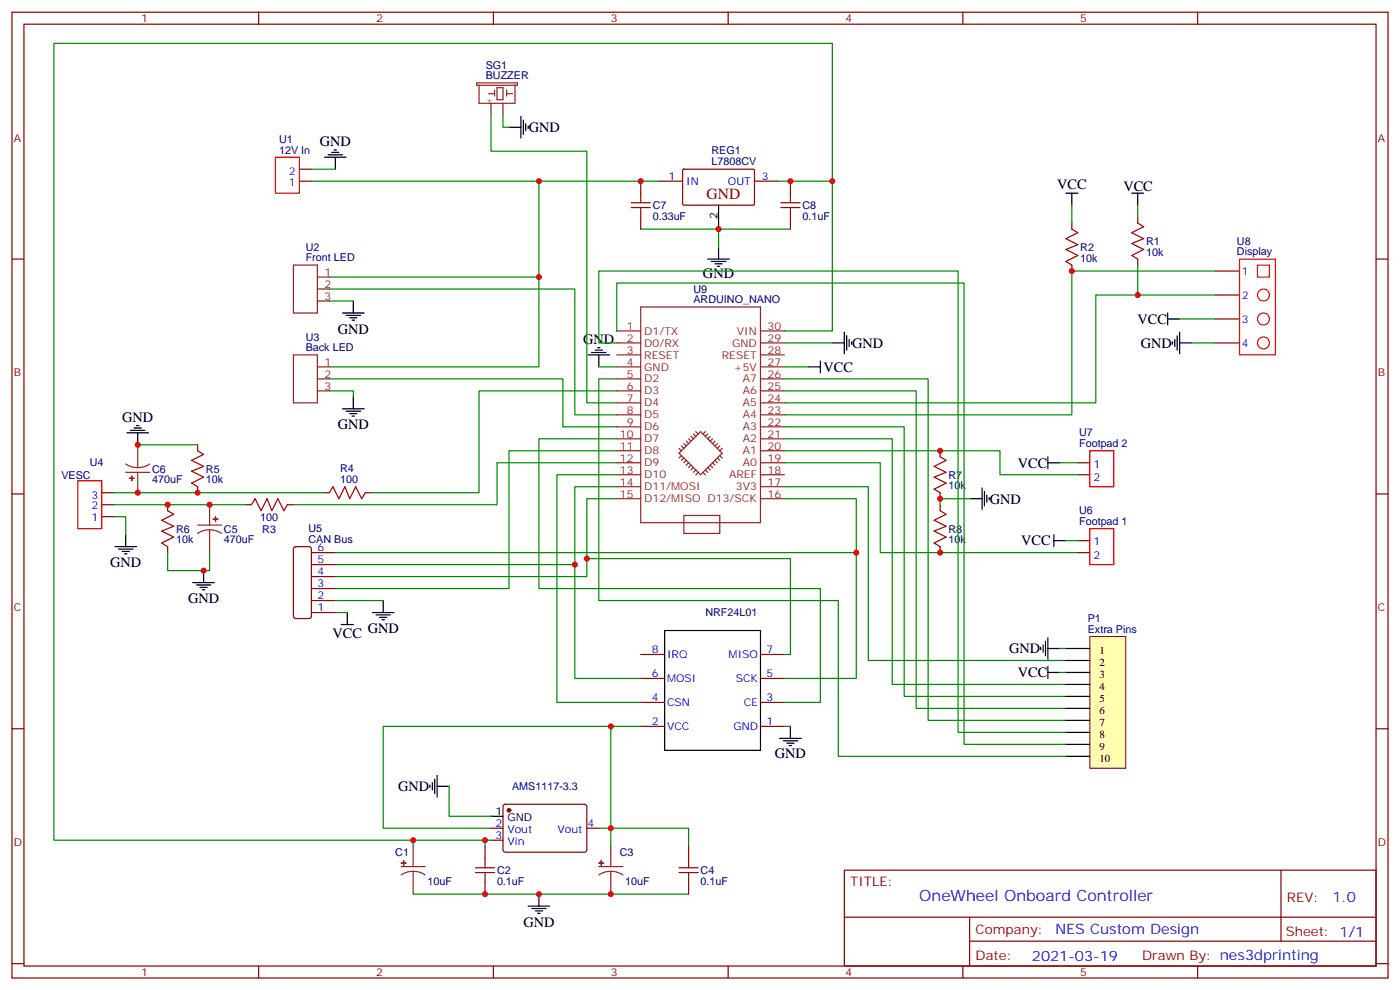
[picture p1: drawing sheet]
<svg xmlns="http://www.w3.org/2000/svg" width="412mm" height="291mm" viewBox="0 0 412 291" stroke-linecap="round" stroke-linejoin="round" font-family="sans-serif">
<g fill="none" stroke="#870000" stroke-width=".35">
<path d="M3.5 3.6h405.4v284.3h-405.4zM7.1 7.1h398.2v277.3h-398.2zM76.2 3.6v3.5M145.3 3.6v3.5M214.5 3.6v3.5M283.6 3.6v3.5M352.8 3.6v3.5M88.2 53.3h3.5M88.2 49.8h3.5M188.7 53.3v3.6M194 53.3h7.1M201.1 50l.3-.2 20.7 .1 .1 .3v10l-.3 .2-20.6-.1-.2-.3z"/>
<path d="M222.2 53.3h7.1M232.8 53.3v3.6M3.5 76.3h3.6M188.7 63.9v3.6M232.8 63.9v3.6M315.7 65.7v1.8M315.7 78v1.8M335.1 63.9v1.8M335.1 76.3v1.7M358.1 79.8h7M405.3 76.3h3.6M358.1 86.9h7"/>
<path d="M358.1 93.9h7M358.1 101h7M58.2 131v1.7M276.9 132.7v1.8M317.5 136.2h3.5M317.5 139.8h3.5M3.5 145.4h3.6M30 152.1h3.5M30 148.6h3.5M30 145.1h3.5M49.4 148.6v1.8M58.2 143.3v1.8"/>
<path d="M72.3 148.6h1.8M84.7 148.6h1.7M95.2 145.1h1.8M107.6 145.1h1.8M276.9 145.1v1.7M276.9 148.6v1.8M317.5 159.2h3.5M405.3 145.4h3.6M49.4 160.9v1.8M86.7 161.1l.4-.2h3.9l.7 .5v20l-.2 .5-.5 .2h-3.9l-.5-.2-.2-.5v-19.8zM91.7 162.7h7.1M91.7 166.2h7.1"/>
<path d="M91.7 169.8h7.1M91.7 173.3h7.1M91.7 176.8h7.1M276.9 160.9v1.8M317.5 162.7h3.5M91.7 180.3h7.1M188.7 199.7h7.1M188.7 192.7h7.1M224 199.7h7.1M224 192.7h7.1M3.5 214.6h3.6M188.7 213.9h7.1"/>
<path d="M188.7 206.8h7.1M224 213.9h7.1M224 206.8h7.1M405.3 214.6h3.6M148.4 237l.5-.2h23.5l.5 .7-.1 13-.6 .4-23.6-.1-.4-.6v-12.7zM142.9 249.1v3.6M142.9 259.7v3.5M144.6 243.8h3.6M144.6 247.4h3.6M172.9 243.8h3.5M202.8 249.1v3.6M202.8 259.7v3.5"/>
<path d="M248.7 256.2h156.6v28.2h-156.6zM377.3 256.2v20.9M248.7 270h156.5M285.6 277.1h119.6M285.6 270v14.1M3.5 283.7h3.6M76.2 284.4v3.5M145.3 284.4v3.5M214.5 284.4v3.5M283.6 284.4v3.5M352.8 284.4v3.5M405.3 283.7h3.6"/>
</g>
<g fill="none" stroke="#f00" stroke-width=".35">
<path d="M81.1 46.3h7.1v10.6h-7.1zM365.1 76.3h10.6v28.2h-10.6zM370.4 78h3.5v3.6h-3.5zM321 132.7h7.1v10.6h-7.1zM22.9 141.5h7.1v14.1h-7.1zM321 155.6h7.1v10.6h-7.1z"/>
<circle cx="372.2" cy="93.9" r="1.76"/>
<circle cx="372.2" cy="86.9" r="1.76"/>
<circle cx="372.2" cy="101" r="1.76"/>
</g>
<g fill="none" stroke="#000" stroke-width=".35">
<path d="M149.9 37.5h3.6M153.5 34.3v6.3M154.2 35.3v4.3M154.9 36.4v2.1M155.6 37.1v.7M95.6 46.3h6.4M96.7 45.6h4.2M97.7 44.9h2.1M98.4 44.2h.7M98.8 46.3v3.5M314 56.9h3.5M315.7 56.9v3.5"/>
<path d="M333.4 56.9h3.5M335.1 56.9v3.5M208.5 76.3h6.3M209.5 77h4.3M210.6 77.7h2.1M211.3 78.4h.7M211.7 60.4v7.1M211.7 72.7v3.6M100.9 92.1h6.3M102 92.9h4.2M103 93.6h2.1M103.7 94.3h.7"/>
<path d="M104.1 88.6v3.5M248.7 97.8v6.3M249.4 98.8v4.3M250.1 99.9v2.1M344 93.9h3.5M344 92.1v3.6M346.1 99.9v2.1M346.8 98.8v4.3M347.5 97.8v6.3M104.1 116.8v3.6M173.2 104.5h6.4M174.3 103.8h4.2"/>
<path d="M175.3 103.1h2.1M176 102.4h.7M176.4 104.5v3.5M238.1 108h3.6M241.7 106.3v3.5M245.2 101h3.5M250.8 100.6v.7M345.4 100.6v.7M347.5 101h3.5M37.4 127.4h6.3M38.5 126.7h4.2M39.5 126h2.1"/>
<path d="M40.2 125.3h.7M40.6 127.4v3.6M100.9 120.4h6.3M102 121.1h4.2M103 121.8h2.1M103.7 122.5h.7M308.7 136.2h3.5M308.7 134.5v3.5M37 157.4v3.5M285.8 146.8h3.5M289.3 143.7v6.3M290 144.7v4.2"/>
<path d="M290.7 145.8v2.1M291.4 146.5v.7M310.4 159.2h3.6M310.4 157.4v3.5M33.9 160.9h6.3M34.9 161.6h4.3M36 162.3h2.1M36.7 163.1h.7M56.8 171.5h6.3M57.9 172.2h4.2M58.9 172.9h2.1M59.6 173.6h.7"/>
<path d="M60 168v3.5M112.9 176.8v3.5M100.5 183.9h3.6M102.3 180.3v3.6M109.7 180.3h6.4M110.8 181h4.2M111.8 181.8h2.1M112.5 182.5h.7M195.8 185.6h28.2v35.3h-28.2zM306.6 190.6v.7M307.3 189.9v2.1M308 188.8v4.2"/>
<path d="M308.7 187.7v6.4M308.7 196.2v3.5M308.7 198h3.5M308.7 190.9h3.5M229.7 217.4h6.3M230.7 218.1h4.2M231.8 218.8h2.1M232.5 219.5h.7M232.8 213.9v3.5M126.6 231.1v.7M127.4 230.4v2.2M128.1 229.4v4.2"/>
<path d="M128.8 231.5h3.5M128.8 228.3v6.4M144.6 240.3h3.6M155.6 266.8h6.3M156.6 267.5h4.3M157.7 268.2h2.1M158.4 268.9h.7M158.7 263.2v3.6"/>
</g>
<g fill="none" stroke="#008700" stroke-width=".35">
<path d="M144.6 33.9v10.6h28.3v74.1h8.8M148.2 33.9v3.6h1.7M91.7 49.8h7.1M91.7 53.3h102.3M158.7 53.3v28.3h-61.7M229.3 53.3h15.9v44.1h-14.1M245.2 53.3v-40.5h-229.3v234.6h105.8M188.7 67.5h23v5.2M211.7 67.5h21.1M315.7 60.4v5.3M335.1 60.4v3.5M335.1 78v8.9"/>
<path d="M358.1 79.8h-42.4v42.3h-84.6M97 85.1h72.3v37h12.4M97 88.6h7.1M158.7 81.6v26.4h-61.7M347.5 93.9h10.6M358.1 86.9h-35.3v31.7h-91.7M97 115.1h7.1v1.7M97 111.5h68.8v14.2h15.9M176.4 108h5.3M181.7 115.1h-40.6v30h-31.7M231.1 115.1h38.8v93.5h44.1M231.1 111.5h42.3v100.6h40.6"/>
<path d="M231.1 101h14.1M351 101h7.1M40.6 131h17.6M181.7 132.7h-31.8v40.6h-51.1M181.7 136.2h-35.3v12.4h-60M181.7 139.8h-17.7v67h24.7M181.7 129.2h-23v44.1h83v33.5h-10.6M231.1 136.2h28.2v26.5h58.2M231.1 132.7h63.5v7.1h22.9M231.1 129.2h31.7v72.3h51.2M231.1 125.7h35.2v79.3h47.7M33.5 152.1h3.5v5.3"/>
<path d="M33.5 145.1h61.7M33.5 148.6h38.8M181.7 146.8h-8.8v17.7h59.9v28.2h-1.7M181.7 143.3h-12.4v56.4h19.4M231.1 146.8h21.1v52.9h-21.1M231.1 143.3h24.7v51.2h58.2M285.8 146.8h-8.9v1.8M49.4 162.7v5.3h12.3v-5.3M98.8 176.8h14.1M98.8 162.7h153.4M98.8 166.2h70.5M172.9 164.5v5.3h-74.1"/>
<path d="M179.9 213.9h8.8M231.1 213.9h1.7M132.3 231.5v8.8h12.3M142.9 247.4h-21.2v1.7M144.6 243.8h-31.7v-29.9h67v35.2M144.6 247.4h-1.7v1.7M176.4 243.8h26.4v5.3M121.7 263.2h81.1"/>
</g>
<g fill="none" stroke="#a10000" stroke-width=".35">
<path d="M185.9 59.7h5.7M188.7 56.9v2.8M230 59.7h5.7M232.8 56.9v2.8M185.9 61.1h5.7M188.7 61.1v2.8M230 61.1h5.7M232.8 61.1v2.8M315.7 67.5l1.8 1-3.5 1.8 3.5 1.7-3.5 1.4 3.5 1.8-3.5 1.8 1.7 1M335.1 65.7l1.8 1-3.5 1.8 3.5 1.8-3.5 1.4 3.5 1.7-3.5 1.8 1.7 1.1M58.2 132.7l1.8 1.1-3.6 1.7 3.6 1.8-3.6 1.4 3.6 1.8-3.6 1.7 1.8 1.1M276.9 134.5l1.8 1-3.5 1.8 3.5 1.8-3.5 1.4 3.5 1.7-3.5 1.8 1.7 1.1"/>
<path d="M49.4 150.4l1.8 1-3.6 1.8 3.6 1.7-3.6 1.5 3.6 1.7-3.6 1.8 1.8 1M74.1 148.6l1-1.8 1.8 3.6 1.8-3.6 1.4 3.6 1.7-3.6 1.8 3.6 1.1-1.8M97 145.1l1.1-1.8 1.7 3.5 1.8-3.5 1.4 3.5 1.8-3.5 1.7 3.5 1.1-1.7M276.9 150.4l1.8 1-3.5 1.8 3.5 1.7-3.5 1.5 3.5 1.7-3.5 1.8 1.7 1M140.1 256.9h5.6M140.1 255.5h5.6M142.9 252.7v2.8M142.9 256.9v2.8M200 256.9h5.7M200 255.5h5.7M202.8 252.7v2.8M202.8 256.9v2.8"/>
</g>
<g fill="none" stroke="#8c2424" stroke-width=".35">
<path d="M140.4 24.4h12v.7h-12zM141.1 25.1v5.3h10.6v-5.3M143.9 27.6h1.8M144.6 30.4v3.5M145.7 26.5v1.8M146.4 25.8h1.8v3.6h-1.8zM148.2 30.4v3.5M149.2 27.6h1.8M149.2 26.5v1.8M181.7 97.4h7M188.7 90.4h35.3v63.5h-35.3zM224 97.4h7.1"/>
<path d="M181.7 118.6h7M181.7 115.1h7M181.7 111.5h7M181.7 108h7M181.7 104.5h7M181.7 101h7M224 118.6h7.1M224 115.1h7.1M224 111.5h7.1M224 108h7.1M224 104.5h7.1M224 101h7.1"/>
<path d="M37 136.6l1.7 .8 1.9 .3M37 139.1h7.1M40.6 131v6.7M40.6 139.1v6M44.1 136.6l-1.7 .8-1.8 .3M181.7 139.8h7M181.7 136.2h7M181.7 132.7h7M181.7 129.2h7M181.7 125.7h7M181.7 122.1h7M200 133.4l6.4-6.3 6.3 6.3-6.3 6.4z"/>
<path d="M200 132l.7 .7M200.7 131.3l.7 .7M200.7 134.1l-.7 .7M201.4 130.6l.7 .7M201.4 134.8l-.7 .7M202.1 129.9l.7 .7M202.1 135.5l-.7 .7M202.8 129.2l.8 .7M202.8 136.2l-.7 .7M203.6 128.5l.7 .7M203.6 136.9l-.8 .8M204.3 127.8l.7 .7"/>
<path d="M204.3 137.7l-.7 .7M205 127.1l.7 .7M205 138.4l-.7 .7M205.7 139.1l-.7 .7M207.1 139.1l.7 .7M207.8 138.4l.7 .7M207.8 127.1l-.7 .7M208.5 137.7l.7 .7M208.5 127.8l-.7 .7M209.2 136.9l.7 .8M209.2 128.5l-.7 .7M209.9 136.2l.7 .7"/>
<path d="M209.9 129.2l-.7 .7M210.6 135.5l.7 .7M210.6 129.9l-.7 .7M211.3 134.8l.7 .7M211.3 130.6l-.7 .7M212 134.1l.7 .7M212 131.3l-.7 .7M212.7 132l-.7 .7M224 139.8h7.1M224 136.2h7.1M224 132.7h7.1M224 129.2h7.1"/>
<path d="M224 125.7h7.1M224 122.1h7.1M58.2 154.6h7.1M61.7 156l-1.8 .2-1.7 .9M61.7 156l1.9 .2 1.7 .9M61.7 148.6v6M61.7 156v6.7M181.7 143.3h7M181.7 146.8h7M201.4 151.8h10.6v5.3h-10.6zM224 143.3h7.1M224 146.8h7.1"/>
<path d="M118.2 255.1h7M121.7 256.5l1.9 .3 1.6 .8M121.7 256.5l-1.8 .3-1.7 .8M121.7 249.1v6M121.7 256.5v6.7M176.4 255.1h7M179.9 256.5l1.9 .3 1.6 .8M179.9 256.5l-1.8 .3-1.7 .8M179.9 249.1v6M179.9 256.5v6.7"/>
</g>
<g fill="#8c2424" stroke="#8c2424" stroke-width=".35">
<path d="M38.1 140.8h1.4z"/>
<path d="M38.8 140.1v1.4z"/>
<path d="M62.8 152.8l1.4 .1z"/>
<path d="M63.5 152.1v1.4z"/>
<path d="M118.2 254.1h1.4z"/>
<path d="M118.9 253.4v1.4z"/>
<path d="M176.4 254.1h1.4z"/>
<path d="M177.1 253.4v1.4z"/>
</g>
<circle cx="149.9" cy="238.5" r=".53" fill="#870000" stroke="#870000" stroke-width=".35"/>
<path d="M321 187.4h10.6v38.8h-10.6z" fill="#ffffb0" stroke="#800000" stroke-width=".29"/>
<path d="M314 190.9h7M314 194.5h7M314 198h7M314 201.5h7M314 205h7M314 208.6h7M314 212.1h7M314 215.6h7M314 219.1h7M314 222.7h7" fill="none" stroke="#000" stroke-width=".35"/>
<path d="M181.7 97.4v-14.1h102.3v135.8h30M181.7 101h-5.3v-21.2h105.8v135.8h31.8M181.7 111.5h-5.3v65.3h70.5v45.9h67.1M231.1 108h7M312.2 136.2h5.3M314 159.2h3.5M98.8 180.3h3.5M312.2 190.9h1.8M312.2 198h1.8" fill="none" stroke="#008700" stroke-width=".35"/>
<path d="M86.4 78h7.1v14.1h-7.1zM93.5 88.6h3.5M93.5 85.1h3.5M93.5 81.6h3.5M86.4 104.5h7.1v14.1h-7.1zM93.5 115.1h3.5M93.5 111.5h3.5M93.5 108h3.5" fill="none" stroke="#8c2424" stroke-width=".35"/>
<g fill="#c00">
<circle cx="40.6" cy="145.1" r=".88"/>
<circle cx="179.9" cy="263.2" r=".88"/>
<circle cx="142.9" cy="247.4" r=".88"/>
<circle cx="158.8" cy="263.2" r=".88"/>
<circle cx="179.9" cy="243.8" r=".88"/>
<circle cx="179.9" cy="213.9" r=".88"/>
<circle cx="158.8" cy="53.3" r=".88"/>
<circle cx="158.8" cy="81.6" r=".88"/>
<circle cx="211.7" cy="67.5" r=".88"/>
<circle cx="245.2" cy="53.3" r=".88"/>
<circle cx="121.7" cy="247.4" r=".88"/>
<circle cx="252.2" cy="162.7" r=".88"/>
<circle cx="169.3" cy="166.2" r=".88"/>
<circle cx="172.9" cy="164.5" r=".88"/>
<circle cx="49.4" cy="148.6" r=".88"/>
<circle cx="58.2" cy="145.1" r=".88"/>
<circle cx="61.7" cy="148.6" r=".88"/>
<circle cx="40.6" cy="131" r=".88"/>
<circle cx="188.7" cy="53.3" r=".88"/>
<circle cx="232.8" cy="53.3" r=".88"/>
<circle cx="142.9" cy="263.2" r=".88"/>
<circle cx="335.1" cy="86.9" r=".88"/>
<circle cx="315.7" cy="79.8" r=".88"/>
<circle cx="276.9" cy="132.7" r=".88"/>
<circle cx="276.9" cy="162.7" r=".88"/>
<circle cx="276.9" cy="146.8" r=".88"/>
<circle cx="60" cy="168" r=".88"/>
</g>
<text font-size="4.6" fill="#800" x="208.1" y="58.6">GND</text>
<text font-size="4.6" fill="#00f" x="270.8" y="265.2">OneWheel Onboard Controller</text>
<g font-size="4.2">
<text x="155.8" y="38.9">GND</text>
<text x="94.2" y="43">GND</text>
<text x="311.4" y="55.7">VCC</text>
<text x="330.9" y="56.2">VCC</text>
<text x="207.1" y="81.9">GND</text>
<text x="335.1" y="95.3">VCC</text>
<text x="99.5" y="98.2">GND</text>
<text x="171.8" y="101.3">GND</text>
<text x="251" y="102.4">GND</text>
<text x="336" y="102.4">GND</text>
<text x="242.6" y="109.5">VCC</text>
<text x="36" y="124.1">GND</text>
<text x="99.5" y="126.4">GND</text>
<text x="299.8" y="137.7">VCC</text>
<text x="291.6" y="148.2">GND</text>
<text x="300.8" y="160.6">VCC</text>
<text x="32.5" y="167">GND</text>
<text x="55.4" y="177.6">GND</text>
<text x="98" y="187.8">VCC</text>
<text x="108.3" y="186.4">GND</text>
<text x="297.2" y="192.3">GND</text>
<text x="299.8" y="199.4">VCC</text>
<text x="228.2" y="223">GND</text>
<text x="117.3" y="232.9">GND</text>
<text x="154.2" y="272.9">GND</text>
</g>
<g font-size="4.2" fill="#00f">
<text x="392.5" y="265.4">1.0</text>
<text x="310.9" y="275">NES Custom Design</text>
<text x="304" y="282.8">2021-03-19</text>
</g>
<g font-size="3.9" fill="#800">
<text x="250.5" y="260.8">TITLE:</text>
<text x="379.1" y="265.4">REV:</text>
<text x="287.4" y="275">Company:</text>
<text x="378.7" y="275.6">Sheet: 1/1</text>
<text x="287.4" y="282.6">Date:</text>
<text x="336.4" y="282.7">Drawn By: nes3dprinting</text>
</g>
<g font-size="3.2" fill="#800">
<text x="41.6" y="6.6">1</text>
<text x="110.8" y="6.6">2</text>
<text x="179.9" y="6.6">3</text>
<text x="249.1" y="6.6">4</text>
<text x="318.2" y="6.6">5</text>
<text x="4.1" y="41.7">A</text>
<text x="405.9" y="41.7">A</text>
<text x="4.1" y="110.8">B</text>
<text x="405.9" y="110.8">B</text>
<text x="4.1" y="180">C</text>
<text x="405.9" y="180">C</text>
<text x="4.1" y="249.1">D</text>
<text x="405.9" y="249.1">D</text>
<text x="41.6" y="287.4">1</text>
<text x="110.8" y="287.4">2</text>
<text x="179.9" y="287.4">3</text>
<text x="249.1" y="287.4">4</text>
<text x="318.2" y="287.4">5</text>
</g>
<g font-size="3.2" fill="#000080">
<text x="143.1" y="23.4">BUZZER</text>
<text x="143.1" y="20.4">SG1</text>
<text x="82.2" y="45.2">12V In</text>
<text x="82.2" y="42.1">U1</text>
<text x="209.6" y="45.4">REG1</text>
<text x="209.6" y="48.6">L7808CV</text>
<text x="192.3" y="64.7">0.33uF</text>
<text x="192.3" y="61.5">C7</text>
<text x="236.4" y="64.7">0.1uF</text>
<text x="236.4" y="61.5">C8</text>
<text x="90.1" y="77">Front LED</text>
<text x="90.1" y="73.8">U2</text>
<text x="318.2" y="77.1">10k</text>
<text x="318.2" y="73.9">R2</text>
<text x="337.6" y="75.3">10k</text>
<text x="337.6" y="72.1">R1</text>
<text x="364.4" y="75.2">Display</text>
<text x="364.4" y="72.1">U8</text>
<text x="204.3" y="89.3">ARDUINO_NANO</text>
<text x="204.3" y="86.1">U9</text>
<text x="90.1" y="100.3">U3</text>
<text x="90.1" y="103.4">Back LED</text>
<text x="317.9" y="131.7">Footpad 2</text>
<text x="317.9" y="128.4">U7</text>
<text x="26.5" y="137.3">U4</text>
<text x="18.1" y="140.9">VESC</text>
<text x="44.8" y="142.3">470uF</text>
<text x="44.8" y="139.2">C6</text>
<text x="60.7" y="142.3">10k</text>
<text x="60.7" y="139.2">R5</text>
<text x="100.2" y="142.2">100</text>
<text x="100.2" y="139">R4</text>
<text x="279.4" y="140.9">R7</text>
<text x="279.4" y="144.1">10k</text>
<text x="76.6" y="153.3">100</text>
<text x="317.9" y="154.6">Footpad 1</text>
<text x="317.9" y="151.4">U6</text>
<text x="51.9" y="160">10k</text>
<text x="51.9" y="156.8">R6</text>
<text x="66" y="159.9">470uF</text>
<text x="66" y="156.8">C5</text>
<text x="77.3" y="156.8">R3</text>
<text x="90.9" y="159.9">CAN Bus</text>
<text x="90.9" y="156.7">U5</text>
<text x="279.4" y="160">10k</text>
<text x="279.4" y="156.8">R8</text>
<text x="207.8" y="181.4">NRF24L01</text>
<text x="320.4" y="183.2">P1</text>
<text x="320.4" y="186.3">Extra Pins</text>
<text x="150.8" y="232.7">AMS1117-3.3</text>
<text x="116.4" y="252">C1</text>
<text x="146.4" y="257.3">C2</text>
<text x="182.6" y="252">C3</text>
<text x="206.4" y="257.3">C4</text>
<text x="125.9" y="260.5">10uF</text>
<text x="146.4" y="260.5">0.1uF</text>
<text x="184.1" y="260.5">10uF</text>
<text x="206.4" y="260.5">0.1uF</text>
</g>
<g font-size="3.2" fill="#00f">
<text x="85.1" y="51.6">2</text>
<text x="196.9" y="53">1</text>
<text x="224.4" y="53">3</text>
<text x="85.1" y="54.8">1</text>
<text x="202.1" y="54.4">IN</text>
<text x="214.4" y="54.4">OUT</text>
<text x="365.8" y="80.9">1</text>
<text x="365.8" y="87.9">2</text>
<text x="365.8" y="95">3</text>
<text x="365.8" y="102">4</text>
<text x="322.1" y="137.7">1</text>
<text x="322.1" y="141.5">2</text>
<text x="26.9" y="146.8">3</text>
<text x="26.9" y="153.5">1</text>
<text x="26.9" y="150">2</text>
<text x="322.1" y="160.6">1</text>
<text x="93.5" y="162.3">6</text>
<text x="93.5" y="165.9">5</text>
<text x="322.1" y="164.5">2</text>
<text x="93.5" y="169.4">4</text>
<text x="93.5" y="172.9">3</text>
<text x="93.5" y="176.5">2</text>
<text x="93.5" y="180">1</text>
<text x="192" y="192.3">8</text>
<text x="196.5" y="193.7">IRQ</text>
<text x="214.6" y="193.7">MISO</text>
<text x="225.8" y="192.3">7</text>
<text x="192" y="199.4">6</text>
<text x="196.5" y="200.8">MOSI</text>
<text x="216.7" y="200.8">SCK</text>
<text x="225.8" y="199.4">5</text>
<text x="192" y="206.4">4</text>
<text x="196.5" y="207.9">CSN</text>
<text x="219.1" y="207.9">CE</text>
<text x="225.8" y="206.4">3</text>
<text x="192" y="213.5">2</text>
<text x="196.5" y="214.9">VCC</text>
<text x="216" y="214.9">GND</text>
<text x="225.8" y="213.5">1</text>
<text x="146" y="243.5">2</text>
<text x="149.5" y="245.3">Vout</text>
<text x="164.2" y="245.3">Vout</text>
<text x="173" y="243.5">4</text>
<text x="146" y="247">3</text>
<text x="149.5" y="248.8">Vin</text>
</g>
<g font-size="3.2">
<text x="211.3" y="64.5" transform="rotate(-90 211.3 64.5)">2</text>
<text x="323.8" y="192.5">1</text>
<text x="323.8" y="196">2</text>
<text x="323.8" y="199.6">3</text>
<text x="323.8" y="203.1">4</text>
<text x="323.8" y="206.6">5</text>
<text x="323.8" y="210.1">6</text>
<text x="323.8" y="213.7">7</text>
<text x="323.8" y="217.2">8</text>
<text x="323.8" y="220.7">9</text>
<text x="323.8" y="224.3">10</text>
<text x="146" y="240">1</text>
<text x="149.5" y="241.7">GND</text>
</g>
<g font-size="3.2" fill="#8d2323">
<text x="95.6" y="81.2">1</text>
<text x="95.6" y="88.3">3</text>
<text x="95.6" y="84.7">2</text>
<text x="184.6" y="100.6">2</text>
<text x="184.6" y="97.1">1</text>
<text x="189.8" y="98.5">D1/TX</text>
<text x="217.1" y="98.5">VIN</text>
<text x="226.1" y="97.1">30</text>
<text x="226.1" y="100.6">29</text>
<text x="95.6" y="107.7">1</text>
<text x="184.6" y="107.7">4</text>
<text x="184.6" y="104.1">3</text>
<text x="189.8" y="105.6">RESET</text>
<text x="189.8" y="102">D0/RX</text>
<text x="212.6" y="105.6">RESET</text>
<text x="215.7" y="102">GND</text>
<text x="226.1" y="104.1">28</text>
<text x="226.1" y="107.7">27</text>
<text x="95.6" y="111.2">2</text>
<text x="184.6" y="111.2">5</text>
<text x="189.8" y="112.6">D2</text>
<text x="189.8" y="109.1">GND</text>
<text x="216.2" y="109.1">+5V</text>
<text x="218.8" y="112.6">A7</text>
<text x="226.1" y="111.2">26</text>
<text x="95.6" y="114.7">3</text>
<text x="184.6" y="118.3">7</text>
<text x="184.6" y="114.7">6</text>
<text x="189.8" y="119.7">D4</text>
<text x="189.8" y="116.1">D3</text>
<text x="218.8" y="116.1">A6</text>
<text x="218.8" y="119.7">A5</text>
<text x="226.1" y="114.7">25</text>
<text x="226.1" y="118.3">24</text>
<text x="184.6" y="125.3">9</text>
<text x="184.6" y="121.8">8</text>
<text x="189.8" y="123.2">D5</text>
<text x="218.8" y="123.2">A4</text>
<text x="226.1" y="121.8">23</text>
<text x="226.1" y="125.3">22</text>
<text x="182.6" y="128.8">10</text>
<text x="189.8" y="130.2">D7</text>
<text x="189.8" y="126.7">D6</text>
<text x="218.8" y="126.7">A3</text>
<text x="218.8" y="130.2">A2</text>
<text x="226.1" y="128.8">21</text>
<text x="182.6" y="135.9">12</text>
<text x="182.6" y="132.4">11</text>
<text x="189.8" y="137.3">D9</text>
<text x="189.8" y="133.8">D8</text>
<text x="218.8" y="133.8">A1</text>
<text x="218.8" y="137.3">A0</text>
<text x="226.1" y="132.4">20</text>
<text x="226.1" y="135.9">19</text>
<text x="182.6" y="142.9">14</text>
<text x="182.6" y="139.4">13</text>
<text x="189.8" y="140.8">D10</text>
<text x="214.7" y="140.8">AREF</text>
<text x="226.1" y="139.4">18</text>
<text x="226.1" y="142.9">17</text>
<text x="182.6" y="146.5">15</text>
<text x="189.8" y="144.4">D11/MOSI</text>
<text x="189.8" y="147.9">D12/MISO D13/SCK</text>
<text x="216.8" y="144.4">3V3</text>
<text x="226.1" y="146.5">16</text>
</g>
<text font-size="2.5" fill="#f00" x="143.2" y="30.2">+</text>
</svg>
